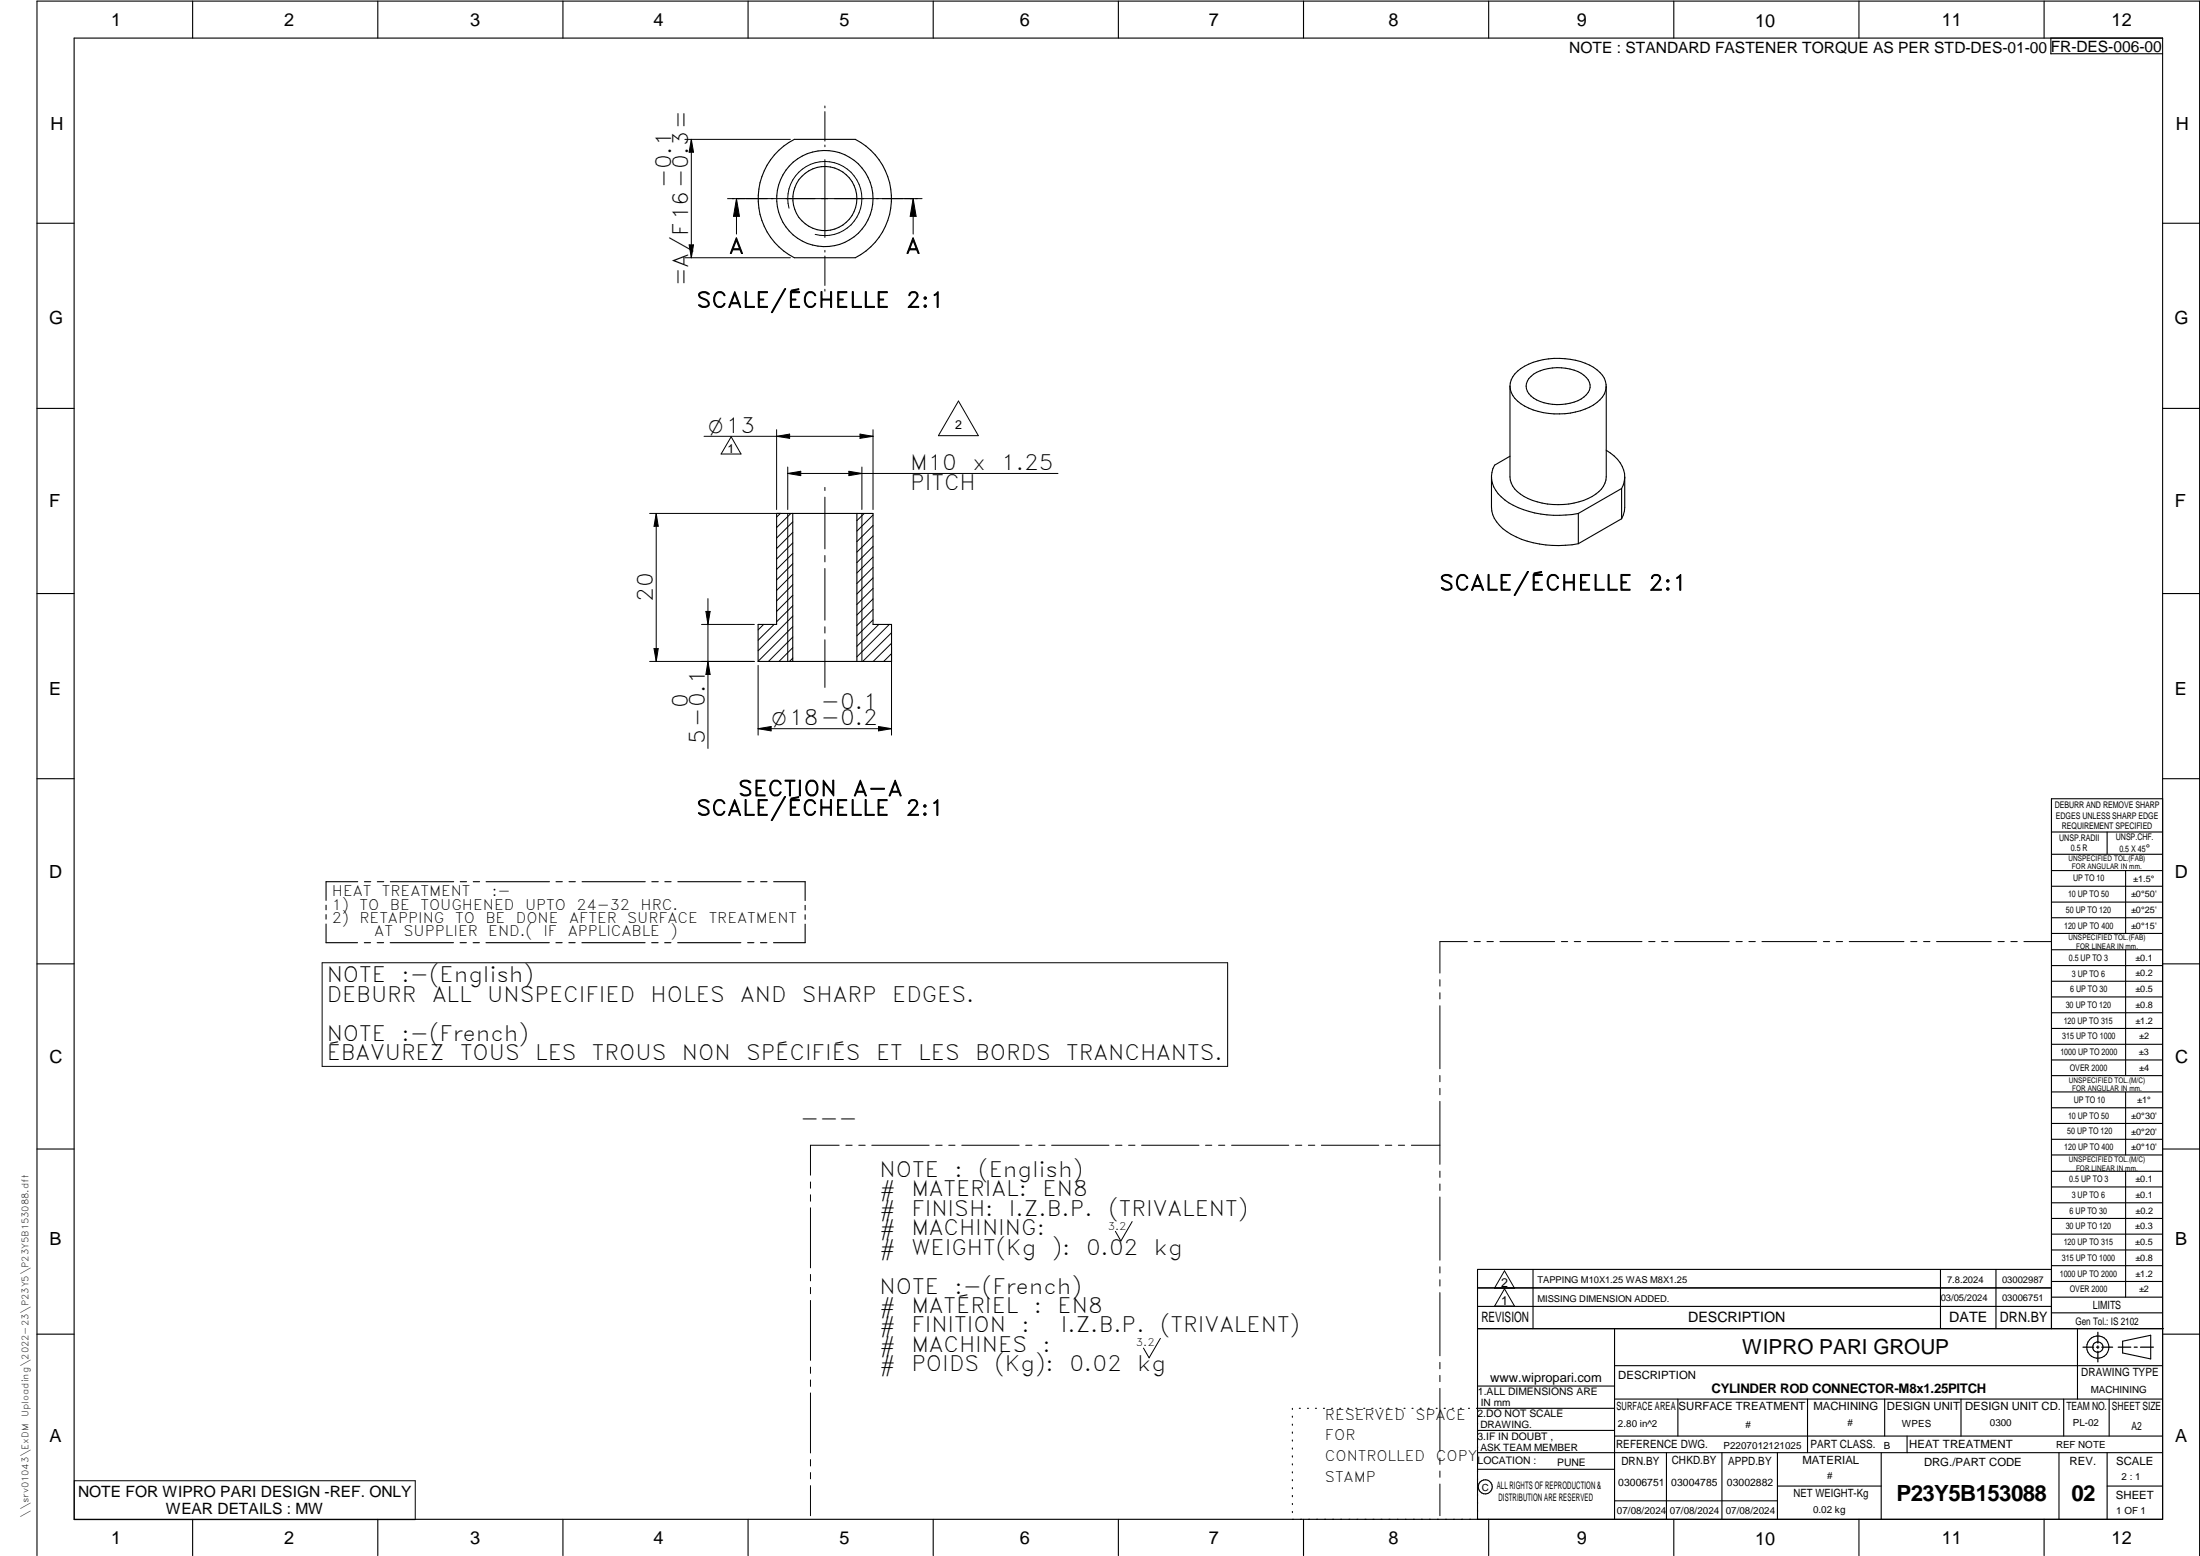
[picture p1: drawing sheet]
<svg xmlns="http://www.w3.org/2000/svg" width="594mm" height="420mm" viewBox="0 0 594 420" stroke-linecap="round" stroke-linejoin="round" font-family="sans-serif">
<g fill="none" stroke="#000" stroke-width=".3">
<path d="M20 10.3h564v400h-564zM52 .3v10M102 .3v10M152 .3v10M202 .3v10M252 .3v10M302 .3v10M352 .3v10M402 .3v10M452 .3v10M502 .3v10M552 .3v10"/>
<path d="M553.8 10.3v4.2h30.2M210.3 40.6l1.3-1.1 2.9-1.9h16.5a18 18 0 0 1 0 32h-16.5a18 18 0 0 1-4.2-29zM10 60.3h10M584 60.3h10M10 110.3h10M407.7 104.3v24.5a6.3 6.3 0 0 0 3.9 5.3 19.9 19.9 0 0 0 19.3-.7 5.9 5.9 0 0 0 2.8-4.6v-24.5M409.8 100.2a18.9 18.9 0 0 1 17-2.6 9.5 9.5 0 0 1 6.7 5.4 5.2 5.2 0 0 1-2.3 5.7 19.5 19.5 0 0 1-19.5 .9 6.1 6.1 0 0 1-3.9-6.2 5.8 5.8 0 0 1 2-3.2zM412.8 102.2a11.5 11.5 0 0 1 11.2-2.5 6.3 6.3 0 0 1 5.4 4.2 4.5 4.5 0 0 1-3.3 4.3 13 13 0 0 1-12.7-1.3 3.4 3.4 0 0 1-.6-4.7zM584 110.3h10M209.7 138.6h26v30h5v10h-36v-10h5zM214.1 138.6v40M231.4 138.6v40"/>
<path d="M402.8 128.8v8.1a9.1 9.1 0 0 0 5.3 7.4 27.8 27.8 0 0 0 18.1 2.5M407.7 123.2l-4.1 2.4a7.1 7.1 0 0 0 2.8 9.4 26 26 0 0 0 19.8 3.6M426.2 138.6v8.2M433.7 121.6a8.7 8.7 0 0 1 5 7.3l-.3 2-.5 1M437.9 131.9v8.2M437.9 131.9l-11.7 6.7M438.7 128.8v8.1v1.1l-.8 2.1M437.9 140.1l-11.7 6.7M10 160.3h10M584 160.3h10M10 210.3h10M584 215.7h-30v143.1"/>
<path d="M584 210.3h10M96.6 238.1h-8.6v5M98.4 238.1h1.7M101.9 238.1h1.7M105.4 238.1h17.1M124.3 238.1h1.7M127.8 238.1h1.7M131.3 238.1h17.1M150.1 238.1h1.7M153.7 238.1h1.7M157.2 238.1h17M176 238.1h1.8"/>
<path d="M179.5 238.1h1.7M183 238.1h17.1M201.9 238.1h1.7M205.4 238.1h1.7M208.9 238.1h8.5v5.1M554 224.7h30M554 230.7h30M554 235.1h30M554 239.3h30M569 224.7v6M574 235.1v17M88 244.4v1.3"/>
<path d="M88 247v1.2M88 249.5v5.1h8.6M98.4 254.6h1.7M101.8 254.6h1.8M105.4 254.6h17.1M124.2 254.6h1.7M127.8 254.6h1.6M131.2 254.6h17.1M150.1 254.6h1.7M153.6 254.6h1.7M157.1 254.6h17.1M176 254.6h1.7"/>
<path d="M179.5 254.6h1.7M183 254.6h17.1M201.9 254.6h1.7M205.4 254.6h1.7M217.4 249.6v5h-8.5M217.4 244.5v1.2M217.4 247v1.2M554 243.6h30M554 247.8h30M554 252.1h30M554 256.5h30M574 256.5v33.9"/>
<path d="M10 260.3h10M554 260.7h30M554 265h30M554 269.2h30M554 273.5h30M554 277.7h30M584 260.3h10M554 282h30M554 286.2h30M554 290.4h30M554 294.9h30M554 299.1h30"/>
<path d="M574 294.9v17M10 310.3h10M554 303.4h30M554 307.6h30M554 311.9h30M554 316.3h30M574 316.3v34M584 310.3h10M554 320.5h30M554 324.8h30M554 329h30M554 333.2h30"/>
<path d="M554 337.5h30M399 358.8h185.2M399 352.8h155M399 347.8h155M414 342.8v16M436 358.8v51.5M524 342.8v16M539 342.8v16M554 341.8h30M554 346h30M554 350.3h30M554 354.5h30"/>
<path d="M554 342.8h-155v67.5M561 358.8v19M10 360.3h10M399 374.3h37M436 377.8h148M453.1 377.8v10M488.1 377.8v14.5M508.9 377.8v10M529.5 377.8v10M557.3 377.8v10M569.5 377.8v10M573.2 362.2l7.6-1.6v6.3l-7.6-1.6z"/>
<path d="M584 368.8h-148M584 360.3h10M349 380.3v.3M349 382.4v.3M349 384.6v.3M349 386.7v.3M349 388.8v.3M349 391v.3M349 393.1v.3M349 395.3v.3M349 397.4v.3M349 399.5v.3"/>
<path d="M350.9 380.3h.2M353.1 380.3h.2M355.2 380.3h.3M357.4 380.3h.3M359.6 380.3h.3M361.7 380.3h.3M363.9 380.3h.3M366.1 380.3h.3M368.3 380.3h.2M370.4 380.3h.3M372.6 380.3h.3M374.8 380.3h.3"/>
<path d="M376.9 380.3h.4M379.1 380.3h.3M381.3 380.3h.3M383.4 380.3h.4M385.6 380.3h.3M387.8 380.3h.3M390 380.3h.3M392.2 380.3h.3M394.3 380.3h.3M396.5 380.3h.3M398.7 380.3h37.3M399 396.7h37"/>
<path d="M399 392.3h185M399 386.2h37M436 387.8h148M450 392.3v18M465 392.3v18M480 392.3v18M508 392.3v18M515 387.8v4.5M556 392.3v18M569 392.3v18M52 410.3v9.7M102 410.3v9.7"/>
<path d="M152 410.3v9.7M202 410.3v9.7M252 410.3v9.7M302 410.3v9.7M349 401.7v.3M349 403.8v.4M349 406v.3M349 408.1v.3M352 410.3v9.7M402 410.3v9.7M436 405.3h44M452 410.3v9.7"/>
<path d="M480 401.3h28M502 410.3v9.7M552 410.3v9.7M569 401.3h15M10 420v-419.7h584v419.7"/>
<circle cx="222.7" cy="53.6" r="13"/>
<circle cx="222.7" cy="53.6" r="8.6"/>
<circle cx="566.5" cy="363.7" r="1.39"/>
<circle cx="566.5" cy="363.8" r="3"/>
<circle cx="401.1" cy="401.5" r="1.9"/>
</g>
<g fill="none" stroke="#000" stroke-width=".27">
<path d="M184.9 37.6h28.5M186.7 37.6l.6 3.5h-1.2zM186.7 37.6v32M222.8 28.6v.5M222.8 30.1v8M222.8 39.2v.4M196.5 53.6h52.5M198.9 53.6l.8 4.8h-1.6zM198.9 53.6v9.6M213.1 56.2a10 10 0 0 1 8.8-12.6 10 10 0 0 1 10.8 10.9 10 10 0 0 1-12.6 8.8M222.8 43.1v21M246.6 53.6l.8 4.8h-1.6z"/>
<path d="M246.6 53.6v9.6M184.9 69.6h28.5M186.1 66.1h1.2l-.6 3.5zM222.8 67.6v.5M222.8 69.1v8M222.8 78.1v.5M190.1 117.8h45.6M197.4 117.9l2.7 4.7h-5.4zM209.7 116v21.6M209.7 117.8l3.5-.6v1.2zM232.2 117.2l3.5 .6-3.5 .6zM235.7 116v21.6"/>
<path d="M258.8 108.3l5.4 9.3h-10.8zM175.4 138.6h35.5M177.2 138.6v40M177.2 138.6l.6 3.5h-1.2zM210.7 138.6l-1 1M212.7 127.8l3.5-.5v1.1zM212.7 126.1v11.5M212.7 138.6v40M212.7 127.8h73M213.6 138.6l-3.9 3.9M222.8 131.6v.9M222.8 134.2v14"/>
<path d="M229.2 127.3l3.5 .5-3.5 .6zM232.7 126.1v11.5M232.7 138.6v40M233.4 138.6l-2 2M235.7 139.1l-4.3 4.3M214.1 140.9l-4.4 4.4M214.1 143.8l-4.4 4.3M214.1 146.6l-4.4 4.4M214.1 149.4l-4.4 4.4M214.1 152.2l-4.4 4.4M214.1 155.1l-4.4 4.3M214.1 157.9l-4.4 4.4"/>
<path d="M222.8 150v1.7M222.8 153.5v14M235.7 141.9l-4.3 4.4M235.7 144.7l-4.3 4.4M235.7 147.6l-4.3 4.3M235.7 150.4l-4.3 4.3M235.7 153.2l-4.3 4.4M235.7 156l-4.3 4.4M235.7 158.9l-4.3 4.3M175.4 178.6h28.3M176.6 175.1h1.2l-.6 3.5zM189.4 168.6h14.3"/>
<path d="M190.6 165.1h1.2l-.6 3.5zM191.2 178.6l.6 3.5h-1.2zM191.2 161.6v40.5M204.7 179.7v18.8M206.2 168.6l-1.5 1.5M209 168.6l-4.3 4.3M214.1 177.7l-.9 .9M214.1 174.9l-3.8 3.7M214.1 160.7l-4.4 4.4M214.1 163.6l-4.4 4.3M214.1 172l-6.6 6.6M214.1 166.4l-9.4 9.3"/>
<path d="M214.1 169.2l-9.4 9.4M222.8 169.2v1.7M222.8 172.8v12.8M235.7 161.7l-4.3 4.4M235.7 164.5l-4.3 4.4M235.7 167.4l-4.3 4.3M237.3 168.6l-5.9 5.9M240.2 168.6l-8.8 8.8M240.7 176.5l-2.1 2.1M240.7 173.7l-4.9 4.9M240.7 170.9l-7.7 7.7M240.7 174.7v23.8"/>
<path d="M204.7 196.8l3.5-.6v1.2zM204.7 196.8h36M237.2 196.2l3.5 .6-3.5 .6zM87 260h244.5v28h-244.5zM396.2 254.3h-7.4v8.5M398.1 254.3h1.6M401.5 254.3h1.8M405 254.3h14.8M421.6 254.3h1.7M425.1 254.3h1.7M428.6 254.3h14.8M445.2 254.3h1.7"/>
<path d="M448.7 254.3h1.7M452.2 254.3h14.8M468.8 254.3h1.7M472.3 254.3h1.7M475.8 254.3h14.8M492.4 254.3h1.7M495.8 254.3h1.8M499.4 254.3h14.7M516 254.3h1.6M519.4 254.3h1.8M522.9 254.3h14.8M539.5 254.3h1.7"/>
<path d="M543 254.3h1.7M546.5 254.3h7.4M388.8 264.5v1.8M388.8 268.1v1.6M388.8 271.6v17M388.8 290.4v1.7M388.8 293.9v1.7M388.8 297.4v17M218.9 319.2v1.6M226.6 309.2h-7.7v8.1M228.4 309.2h1.7M231.9 309.2h1.7"/>
<path d="M235.4 309.2h15.5M252.7 309.2h1.7M256.2 309.2h1.7M259.7 309.2h15.5M277 309.2h1.7M280.5 309.2h1.7M284 309.2h15.5M301.2 309.2h1.8M304.8 309.2h1.7M308.3 309.2h15.5M325.5 309.2h1.7M329.1 309.2h1.6"/>
<path d="M332.6 309.2h15.4M349.8 309.2h1.7M353.3 309.2h1.7M356.8 309.2h15.5M374.1 309.2h1.7M377.6 309.2h1.7M381.1 309.2h7.7M388.8 316.2v1.7M388.8 319.7v1.7M218.9 322.6v1.8M218.9 326.1v16.2M305.7 329.9l-3 5.2-1.5-2.6"/>
<path d="M388.8 323.2v17.1M218.9 344.1v1.8M218.9 347.6v1.7M218.9 351.2v16.1M388.8 342.1v1.6M388.8 345.6v1.7M388.8 349v17.1M406.3 348l2.7 4.7h-5.4zM406.3 343.2l2.7 4.7h-5.4zM218.9 369.1v1.7M218.9 372.6v1.8M218.9 376.1v16.2"/>
<path d="M313.3 361.4l-3 5.2-1.5-2.6M388.8 367.9v1.7M388.8 371.4v1.7M388.8 374.9v17M20.1 399.8h92v10.5h-92zM218.9 394.1v1.8M218.9 397.6v1.7M388.8 393.7v1.7M388.8 397.2v1.7M218.9 401.2v8.1M388.8 400.7v8.6"/>
</g>
<path d="M566.5 359.7v3M562.5 363.8h2.9M566.1 363.8h.7M566.5 363.4v.7M566.5 364.9v2.8M567.6 363.8h2.9M572 363.8h3.4M576.3 363.8h.8M578 363.8h3.5" fill="none" stroke="#000" stroke-width=".34"/>
<g fill="#000">
<path d="M186.7 37.6l.6 3.5h-1.2zM198.9 53.6l.8 4.8h-1.6zM246.6 53.6l.8 4.8h-1.6zM186.1 66.1h1.2l-.6 3.5zM209.7 117.8l3.5-.6v1.2zM232.2 117.2l3.5 .6-3.5 .6zM212.7 127.8l3.5-.5v1.1zM229.2 127.3l3.5 .5-3.5 .6zM177.2 138.6l.6 3.5h-1.2zM176.6 175.1h1.2l-.6 3.5zM190.6 165.1h1.2l-.6 3.5zM191.2 178.6l.6 3.5h-1.2z"/>
<path d="M204.7 196.8l3.5-.6v1.2zM237.2 196.2l3.5 .6-3.5 .6z"/>
</g>
<g font-size="6">
<text x="512.1" y="405.2">P23Y5B153088</text>
<text x="559.4" y="405.2">02</text>
</g>
<g font-size="5.7">
<text x="181.3" y="50.9" transform="rotate(-90 181.3 50.9)">-0.1</text>
<text x="196.8" y="68.5">A</text>
<text x="244.6" y="68.5">A</text>
<text x="185.8" y="77.3" transform="rotate(-90 185.8 77.3)">=A/F16-0.3=</text>
<text x="188.1" y="83">SCALE/ÉCHELLE</text>
<text x="244.7" y="83">2:1</text>
<text x="245.8" y="127">M10</text>
<text x="262.6" y="127">x</text>
<text x="270.4" y="127">1.25</text>
<text x="245.8" y="132.2">PITCH</text>
<text x="388.7" y="159.4">SCALE/ÉCHELLE</text>
<text x="445.2" y="159.4">2:1</text>
<text x="176.3" y="162.6" transform="rotate(-90 176.3 162.6)">20</text>
<text x="185.8" y="191.1" transform="rotate(-90 185.8 191.1)">0</text>
<text x="221.7" y="191.3">-0.1</text>
<text x="190.3" y="200.9" transform="rotate(-90 190.3 200.9)">5-0.1</text>
<text x="199.3" y="214.9">SECTION</text>
<text x="230.3" y="214.9">A-A</text>
<text x="188" y="220.2">SCALE/ÉCHELLE</text>
<text x="244.6" y="220.2">2:1</text>
<text x="88.2" y="265.2">NOTE</text>
<text x="108.4" y="265.2">:-(English)</text>
<text x="88.2" y="270.5">DEBURR</text>
<text x="116.7" y="270.5">ALL</text>
<text x="131.6" y="270.5">UNSPECIFIED</text>
<text x="175.7" y="270.5">HOLES</text>
<text x="199.9" y="270.5">AND</text>
<text x="216.5" y="270.5">SHARP</text>
<text x="240.9" y="270.5">EDGES.</text>
<text x="88.2" y="281">NOTE</text>
<text x="108.4" y="281">:-(French)</text>
<text x="88.2" y="286.2">ÉBAVUREZ</text>
<text x="124.2" y="286.2">TOUS</text>
<text x="144.5" y="286.2">LES</text>
<text x="159.8" y="286.2">TROUS</text>
<text x="184.1" y="286.2">NON</text>
<text x="201.5" y="286.2">SPÉCIFIÉS</text>
<text x="236.6" y="286.2">ET</text>
<text x="248" y="286.2">LES</text>
<text x="263.3" y="286.2">BORDS</text>
<text x="287.9" y="286.2">TRANCHANTS.</text>
<text x="216.1" y="304">---</text>
<text x="237.5" y="317.8">NOTE</text>
<text x="257.7" y="317.8">:</text>
<text x="264.1" y="317.8">(English)</text>
<text x="237.5" y="323">#</text>
<text x="246.1" y="323">MATERIAL:</text>
<text x="281.5" y="323">EN8</text>
<text x="237.5" y="328.3">#</text>
<text x="246.1" y="328.3">FINISH:</text>
<text x="272.4" y="328.3">I.Z.B.P.</text>
<text x="299.3" y="328.3">(TRIVALENT)</text>
<text x="237.5" y="333.5">#</text>
<text x="246.1" y="333.5">MACHINING:</text>
<text x="237.5" y="338.8">#</text>
<text x="246.1" y="338.8">WEIGHT(Kg</text>
<text x="284" y="338.8">):</text>
<text x="293.3" y="338.8">0.02</text>
<text x="311.6" y="338.8">kg</text>
<text x="237.5" y="349.3">NOTE</text>
<text x="257.7" y="349.3">:-(French)</text>
<text x="237.5" y="354.5">#</text>
<text x="237.5" y="359.8">#</text>
<text x="246.1" y="354.5">MATÉRIEL</text>
<text x="246.1" y="359.8">FINITION</text>
<text x="275.9" y="359.8">:</text>
<text x="279.2" y="354.5">:</text>
<text x="285.6" y="354.5">EN8</text>
<text x="286.4" y="359.8">I.Z.B.P.</text>
<text x="313.3" y="359.8">(TRIVALENT)</text>
<text x="237.5" y="365">#</text>
<text x="246.1" y="365">MACHINES</text>
<text x="281.5" y="365">:</text>
<text x="237.5" y="370.3">#</text>
<text x="246.1" y="370.3">POIDS</text>
<text x="268.5" y="370.3">(Kg):</text>
<text x="288.8" y="370.3">0.02</text>
<text x="307.1" y="370.3">kg</text>
</g>
<text font-size="5.6" x="470.5" y="365.5">WIPRO PARI GROUP</text>
<g font-size="5.4">
<text x="191.3" y="116.9">O13</text>
<text x="208.4" y="195.9">O18-0.2</text>
</g>
<g font-size="4.9">
<text x="30" y="6.9">1</text>
<text x="76.7" y="6.9">2</text>
<text x="127" y="6.9">3</text>
<text x="176.5" y="6.9">4</text>
<text x="226.7" y="6.9">5</text>
<text x="275.4" y="6.9">6</text>
<text x="326.4" y="6.9">7</text>
<text x="375" y="6.9">8</text>
<text x="425.8" y="6.9">9</text>
<text x="473.9" y="7.3">10</text>
<text x="524.3" y="6.9">11</text>
<text x="570.2" y="6.9">12</text>
<text x="13.6" y="35.1">H</text>
<text x="587.6" y="35.1">H</text>
<text x="13.2" y="87.5">G</text>
<text x="587.2" y="87.5">G</text>
<text x="13.2" y="137">F</text>
<text x="587.2" y="137">F</text>
<text x="13.2" y="187.6">E</text>
<text x="587.2" y="187.6">E</text>
<text x="13.2" y="237">D</text>
<text x="587.2" y="237">D</text>
<text x="13.4" y="287.1">C</text>
<text x="587.4" y="287.1">C</text>
<text x="13.4" y="336.2">B</text>
<text x="587.4" y="336.2">B</text>
<text x="13.4" y="389.3">A</text>
<text x="587.4" y="389.3">A</text>
<text x="30" y="416.9">1</text>
<text x="76.7" y="416.9">2</text>
<text x="127" y="416.9">3</text>
<text x="176.5" y="416.9">4</text>
<text x="226.7" y="416.9">5</text>
<text x="275.4" y="416.9">6</text>
<text x="326.4" y="416.9">7</text>
<text x="375" y="416.9">8</text>
<text x="425.8" y="416.9">9</text>
<text x="473.9" y="417.3">10</text>
<text x="524.3" y="416.9">11</text>
<text x="570.2" y="416.9">12</text>
</g>
<g font-size="4.2">
<text x="423.7" y="14.3">NOTE : STANDARD FASTENER TORQUE AS PER STD-DES-01-00</text>
<text x="553.8" y="14">FR-DES-006-00</text>
<text x="21.1" y="404.3">NOTE FOR WIPRO PARI DESIGN -REF. ONLY</text>
<text x="44.8" y="408.8">WEAR DETAILS : MW</text>
</g>
<g font-size="3.9">
<text x="89.6" y="242">HEAT</text>
<text x="89.6" y="245.6">1)</text>
<text x="97.1" y="245.6">TO</text>
<text x="103.2" y="242">TREATMENT</text>
<text x="105.3" y="245.6">BE</text>
<text x="113.5" y="245.6">TOUGHENED</text>
<text x="132.8" y="242">:-</text>
<text x="141.8" y="245.6">UPTO</text>
<text x="155.7" y="245.6">24-32</text>
<text x="173" y="245.6">HRC.</text>
<text x="89.6" y="249.2">2)</text>
<text x="97.1" y="249.2">RETAPPING</text>
<text x="122.9" y="249.2">TO</text>
<text x="131.1" y="249.2">BE</text>
<text x="139.3" y="249.2">DONE</text>
<text x="153.7" y="249.2">AFTER</text>
<text x="169.4" y="249.2">SURFACE</text>
<text x="191.4" y="249.2">TREATMENT</text>
<text x="101.1" y="252.8">AT</text>
<text x="109" y="252.8">SUPPLIER</text>
<text x="131.9" y="252.8">END.(</text>
<text x="146.7" y="252.8">IF</text>
<text x="153.3" y="252.8">APPLICABLE</text>
<text x="181.1" y="252.8">)</text>
<text x="400" y="357.1">REVISION</text>
<text x="455.9" y="357.1">DESCRIPTION</text>
<text x="526.4" y="357.1">DATE</text>
<text x="540" y="357.1">DRN.BY</text>
<text x="357.8" y="383.3">RESERVED</text>
<text x="382.3" y="383.3">SPACE</text>
<text x="357.8" y="388.9">FOR</text>
<text x="357.8" y="394.5">CONTROLLED</text>
<text x="387.8" y="394.5">COPY</text>
<text x="357.8" y="400">STAMP</text>
</g>
<text font-size="3.6" x="462.1" y="376.1">CYLINDER ROD CONNECTOR-M8x1.25PITCH</text>
<text font-size="3.5" x="402.4" y="373.3">www.wipropari.com</text>
<g font-size="3.4">
<text x="257.9" y="115.7">2</text>
<text x="196.5" y="122.3">1</text>
<text x="405.3" y="347.5">2</text>
<text x="405.3" y="352.3">1</text>
</g>
<g font-size="3.1">
<text x="565.1" y="353.5">LIMITS</text>
<text x="562" y="371.7">DRAWING TYPE</text>
<text x="437" y="372.3">DESCRIPTION</text>
<text x="436.5" y="380.8">SURFACE AREA</text>
<text x="453.3" y="380.8">SURFACE TREATMENT</text>
<text x="489.7" y="380.8">MACHINING</text>
<text x="509.5" y="380.8">DESIGN UNIT</text>
<text x="530.6" y="380.8">DESIGN UNIT CD.</text>
<text x="558" y="380.6">TEAM NO.</text>
<text x="570.3" y="380.7">SHEET SIZE</text>
<text x="575.6" y="386.1">A2</text>
<text x="436.4" y="391.1">REFERENCE DWG.</text>
<text x="437.8" y="395.5">DRN.BY</text>
<text x="451.4" y="395.4">CHKD.BY</text>
<text x="466.6" y="395.5">APPD.BY</text>
<text x="486.7" y="395.4">MATERIAL</text>
<text x="488.9" y="390.9">PART CLASS.</text>
<text x="515.6" y="390.9">HEAT TREATMENT</text>
<text x="519.6" y="395.9">DRG./PART CODE</text>
<text x="558.9" y="395.5">REV.</text>
<text x="571.4" y="395.6">SCALE</text>
<text x="484.3" y="404.2">NET WEIGHT-Kg</text>
<text x="571.4" y="404.7">SHEET</text>
</g>
<text font-size="3" x="579.5" y="230.1">°</text>
<g font-size="2.8">
<text x="299.1" y="332.1">3.2</text>
<text x="560.4" y="357.7">Gen Tol.: IS 2102</text>
<text x="306.7" y="363.6">3.2</text>
<text x="399.1" y="376.6">1.ALL DIMENSIONS ARE</text>
<text x="399" y="382.7">2.DO NOT SCALE</text>
<text x="399" y="388.7">3.IF IN DOUBT ,</text>
<text x="399" y="395.4">LOCATION :</text>
<text x="420.5" y="396">PUNE</text>
<text x="404.2" y="402">ALL RIGHTS OF REPRODUCTION &amp;</text>
<text x="437" y="401.2">03006751</text>
<text x="451.3" y="401.2">03004785</text>
<text x="466.3" y="401.2">03002882</text>
<text x="404.7" y="405.4">DISTRIBUTION ARE RESERVED</text>
</g>
<g font-size="2.7">
<text x="564.6" y="376.2">MACHINING</text>
<text x="399.9" y="379.7">IN mm</text>
<text x="399.7" y="385.7">DRAWING.</text>
<text x="436.9" y="385.4">2.80 in^2</text>
<text x="471.4" y="385.5">#</text>
<text x="498.9" y="385">#</text>
<text x="513.6" y="385.3">WPES</text>
<text x="537.3" y="385.1">0300</text>
<text x="559.7" y="385.1">PL-02</text>
<text x="399.7" y="391.8">ASK TEAM MEMBER</text>
<text x="465.4" y="391.2">P2207012121025</text>
<text x="508.7" y="391.2">B</text>
<text x="555.2" y="391.1">REF NOTE</text>
<text x="493.4" y="399.5">#</text>
<text x="572.8" y="399.7">2 : 1</text>
<text x="400.1" y="402.5">C</text>
<text x="436.6" y="408.7">07/08/2024</text>
<text x="450.9" y="408.8">07/08/2024</text>
<text x="466" y="408.9">07/08/2024</text>
<text x="489.6" y="408.5">0.02 kg</text>
<text x="571.4" y="408.7">1 OF 1</text>
</g>
<g font-size="2.5">
<text x="554.9" y="218.3">DEBURR AND REMOVE SHARP</text>
<text x="555.2" y="221">EDGES UNLESS SHARP EDGE</text>
<text x="556.1" y="227.1">UNSP.RADII</text>
<text x="556.8" y="223.8">REQUIREMENT SPECIFIED</text>
<text x="571.4" y="226.9">UNSP.CHF.</text>
<text x="559.2" y="229.9">0.5 R</text>
<text x="572.3" y="230.1">0.5 X 45</text>
<text x="559.8" y="238">UP TO 10</text>
<text x="576.1" y="238.1">±1.5°</text>
<text x="558.5" y="242.2">10 UP TO 50</text>
<text x="575.5" y="242.3">±0°50'</text>
<text x="557.4" y="250.7">120 UP TO 400</text>
<text x="557.9" y="246.5">50 UP TO 120</text>
<text x="575.5" y="250.7">±0°15'</text>
<text x="575.5" y="246.5">±0°25'</text>
<text x="558.7" y="259.4">0.5 UP TO 3</text>
<text x="559.5" y="263.7">3 UP TO 6</text>
<text x="576.6" y="263.6">±0.2</text>
<text x="576.6" y="259.4">±0.1</text>
<text x="559" y="267.9">6 UP TO 30</text>
<text x="576.6" y="267.9">±0.5</text>
<text x="557.8" y="272.2">30 UP TO 120</text>
<text x="576.6" y="272.2">±0.8</text>
<text x="556.9" y="280.7">315 UP TO 1000</text>
<text x="557.3" y="276.4">120 UP TO 315</text>
<text x="576.6" y="276.4">±1.2</text>
<text x="577.7" y="280.7">±2</text>
<text x="556.4" y="284.9">1000 UP TO 2000</text>
<text x="577.6" y="284.9">±3</text>
<text x="558.9" y="289.2">OVER 2000</text>
<text x="577.7" y="289.3">±4</text>
<text x="560" y="297.9">UP TO 10</text>
<text x="577.1" y="297.9">±1°</text>
<text x="558.5" y="302.1">10 UP TO 50</text>
<text x="575.5" y="302.1">±0°30'</text>
<text x="557.4" y="310.6">120 UP TO 400</text>
<text x="558.2" y="306.3">50 UP TO 120</text>
<text x="575.5" y="310.6">±0°10'</text>
<text x="575.5" y="306.4">±0°20'</text>
<text x="558.8" y="319.2">0.5 UP TO 3</text>
<text x="559.4" y="323.4">3 UP TO 6</text>
<text x="576.6" y="319.2">±0.1</text>
<text x="576.6" y="323.5">±0.1</text>
<text x="558.9" y="327.7">6 UP TO 30</text>
<text x="576.7" y="327.7">±0.2</text>
<text x="557.8" y="332">30 UP TO 120</text>
<text x="576.6" y="332">±0.3</text>
<text x="556.8" y="340.5">315 UP TO 1000</text>
<text x="557.3" y="336.3">120 UP TO 315</text>
<text x="576.6" y="336.3">±0.5</text>
<text x="576.6" y="340.5">±0.8</text>
<text x="415.2" y="346.4">TAPPING M10X1.25 WAS M8X1.25</text>
<text x="525.8" y="346.5">7.8.2024</text>
<text x="540.6" y="346.4">03002987</text>
<text x="556.2" y="344.7">1000 UP TO 2000</text>
<text x="576.6" y="344.7">±1.2</text>
<text x="415.2" y="351.5">MISSING DIMENSION ADDED.</text>
<text x="524.1" y="351.3">03/05/2024</text>
<text x="540.6" y="351.4">03006751</text>
<text x="558.9" y="349">OVER 2000</text>
<text x="577.6" y="349">±2</text>
</g>
<g font-size="2.4">
<text x="7.7" y="382.7" transform="rotate(-90 7.7 382.7)">Uploading\2022-23\P23Y5\P23Y5B153088.dft</text>
<text x="7.7" y="409.8" transform="rotate(-90 7.7 409.8)">\\srv01043\ExDM</text>
</g>
<g font-size="2.1">
<text x="558.5" y="232.4">UNSPECIFIED TOL.(FAB)</text>
<text x="559.5" y="234.7">FOR ANGULAR IN mm.</text>
<text x="558.6" y="253.9">UNSPECIFIED TOL.(FAB)</text>
<text x="560.7" y="256.3">FOR LINEAR IN mm.</text>
<text x="558.7" y="292.3">UNSPECIFIED TOL.(M/C)</text>
<text x="559.6" y="294.7">FOR ANGULAR IN mm.</text>
<text x="558.7" y="313.7">UNSPECIFIED TOL.(M/C)</text>
<text x="560.6" y="316.1">FOR LINEAR IN mm.</text>
</g>
</svg>
